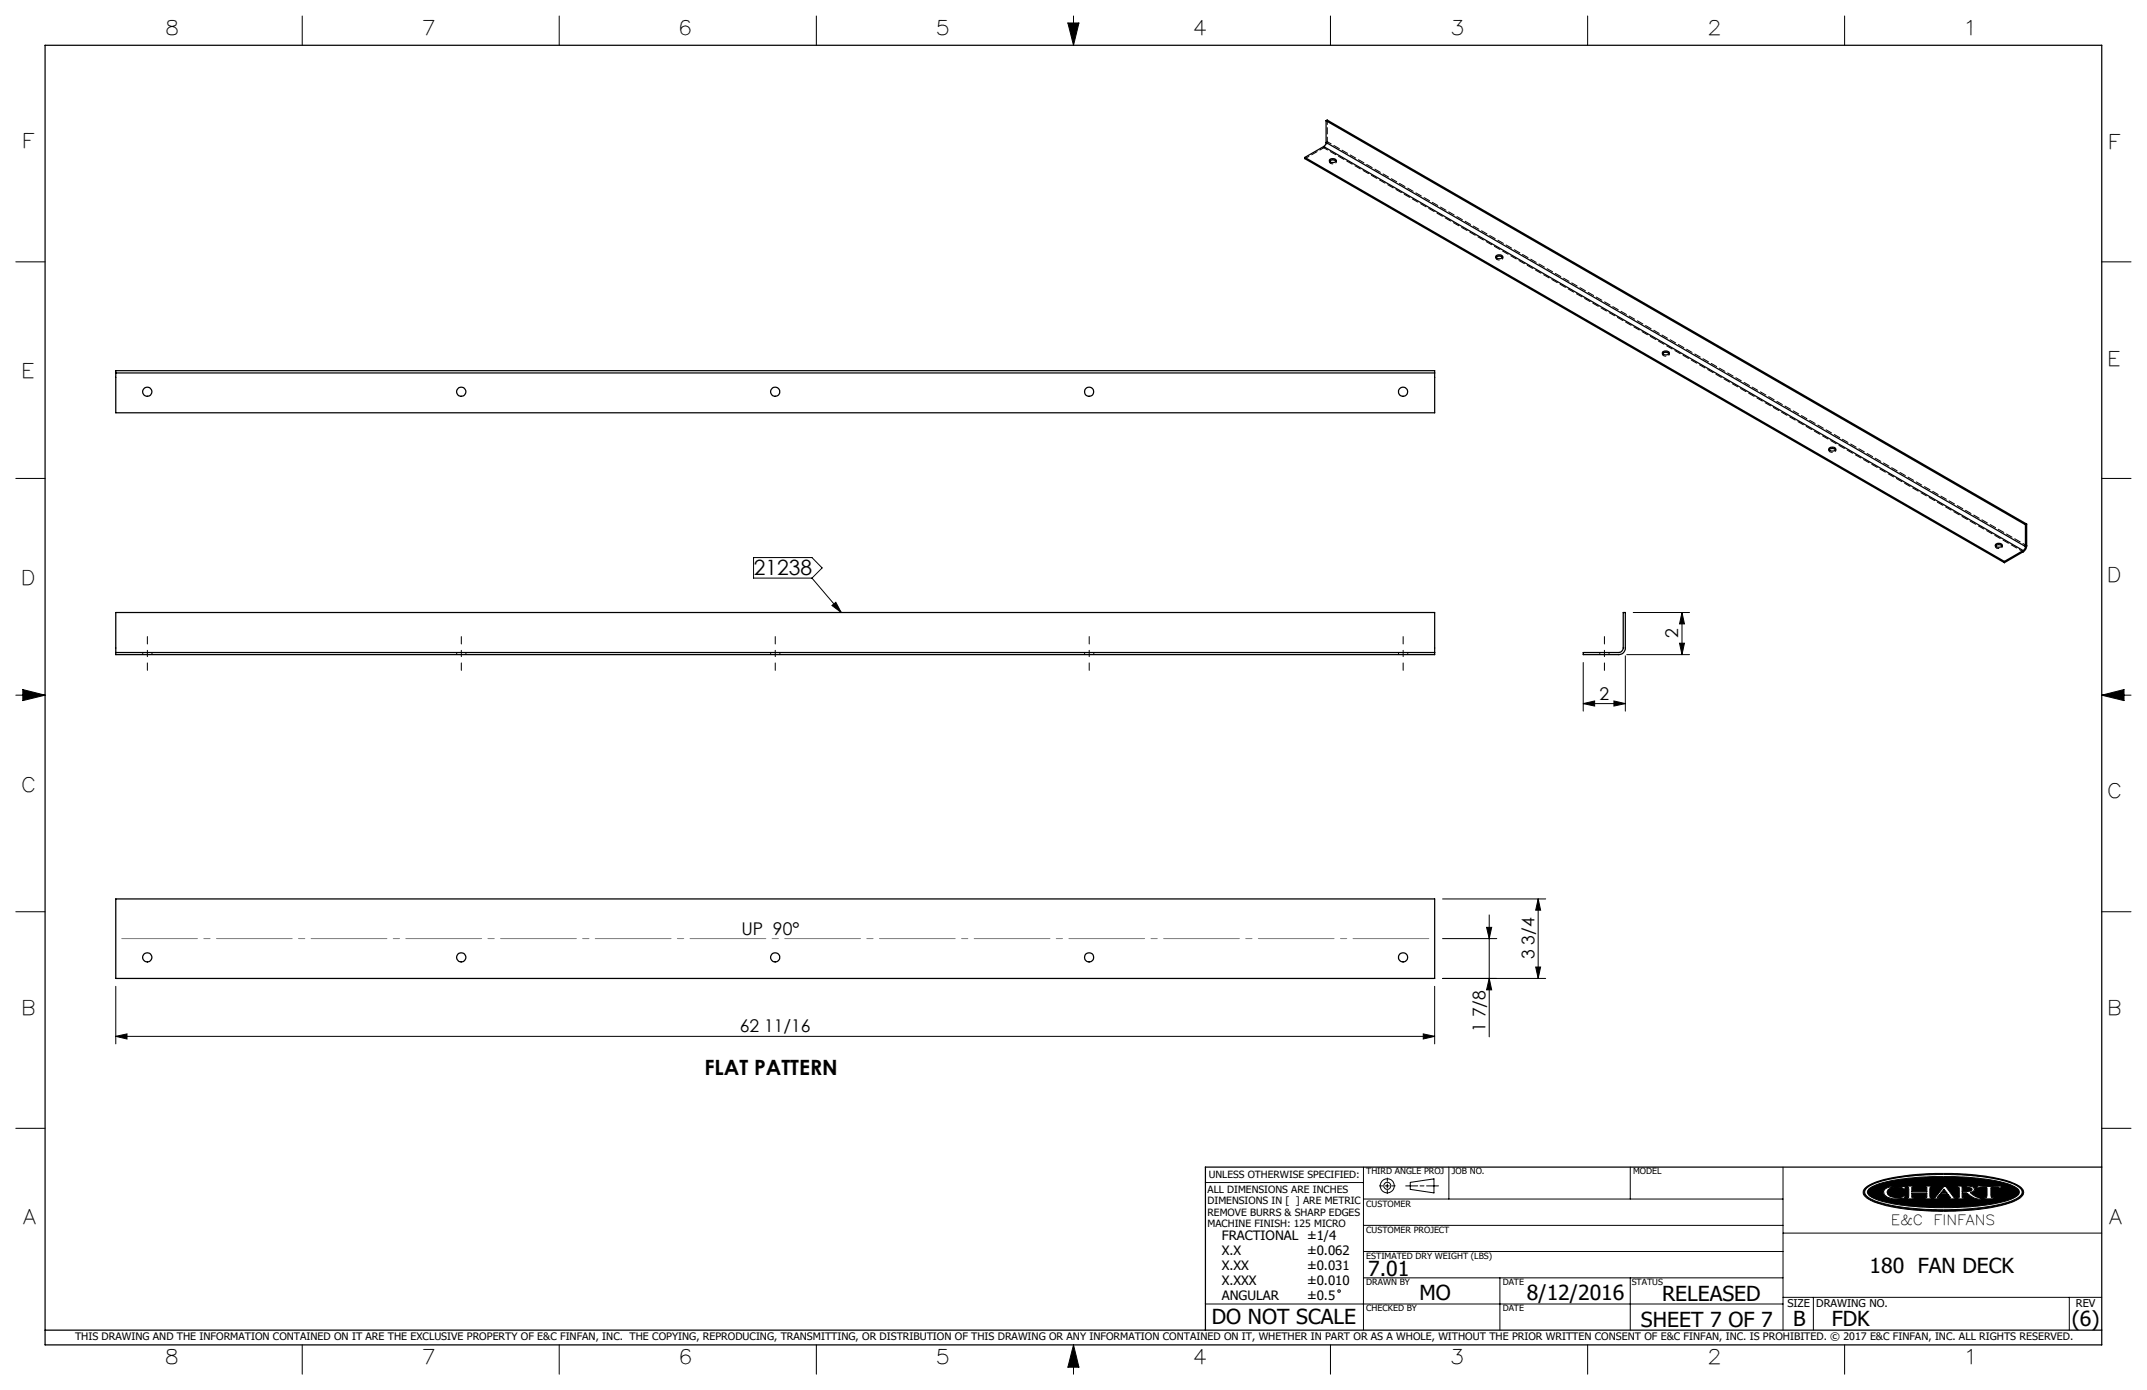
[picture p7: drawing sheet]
<svg xmlns="http://www.w3.org/2000/svg" width="432mm" height="279mm" viewBox="0 0 432 279" stroke-linecap="round" stroke-linejoin="round" font-family="sans-serif">
<g fill="none" stroke="#000" stroke-width=".2">
<path d="M60.8 3.2v5.9M112.5 3.2v5.9M164.2 3.2v5.9M214.8 4.6h2.2l-1.1 4.5zM215.9 3.2v5.9M267.6 3.2v5.9M319.3 3.2v5.9M371 3.2v5.9M3.2 52.6h5.9M422.7 52.6h5.9M3.2 96.2h5.9M422.7 96.2h5.9"/>
<path d="M151.6 112.1h11.7l2 2.1-2 2h-11.7zM163.3 116.2l5.9 6.9M3.2 139.7h5.9M4.6 138.6l4.5 1.1-4.5 1.1zM167.3 121.7l.8-.6 1.1 2zM318.4 133.2v9.7M326.9 131.8v11.1M327.2 131.6h12.6M328.5 123.1h11.3M337.8 129.3h1l-.5 2.3zM338.3 123.1v8.5M338.3 123.1l.5 2.3h-1z"/>
<path d="M422.7 139.7h5.9M422.7 139.7l4.5-1.1v2.2zM318.4 141.4l2.3-.5v1zM318.4 141.4h8.5M324.6 140.9l2.3 .5-2.3 .5zM3.2 183.3h5.9M23.3 198.3v11.5M288.5 198.3v11.5M290.1 196.7h20.8M290.1 180.7h20.8M290.1 188.7h10.9M299 186.4h1l-.5 2.3z"/>
<path d="M299.5 196.7l.5 2.3h-1zM299.5 183.9v24.5M308.9 194.4h.9l-.4 2.3zM309.4 180.7l.4 2.3h-.9zM309.4 180.7v16M422.7 183.3h5.9M23.3 208.3l2.2-.5v1zM23.3 208.3h265.2M286.2 207.8l2.3 .5-2.3 .5zM3.2 226.8h5.9M242.4 237.7h31.8M274.2 234.6v32.8"/>
<path d="M277.4 238.4h.7M278.6 238.4h.8M279 236.8v.7M279 238v.8M279 239.3v.6M279.9 238.4h.7M282.7 238.4h2.4M283.6 237.7l4.8-.7v2.8l-4.8-.7zM285.6 238.4h.8M286.9 238.4h2.4M291.4 234.6v6.4M327.9 234.6v6.4"/>
<path d="M358.6 234.6v32.8M375.3 238.7a16.2 16.2 0 0 1 7.4-2.3 55.4 55.4 0 0 1 21.3 1.1l1.9 .8a1.36 1.36 0 0 1 1.1 1.1 1.36 1.36 0 0 1-.7 1.4 23 23 0 0 1-9.9 2.4l-.5 .1a53.3 53.3 0 0 1-18.2-1.4 4.1 4.1 0 0 1-3-2 1.17 1.17 0 0 1 .6-1.2zM375.4 238.9a12.3 12.3 0 0 1 6-2.1 59.4 59.4 0 0 1 22.1 .7 4.5 4.5 0 0 1 3.1 1.9 1.36 1.36 0 0 1-.9 1.5 27.8 27.8 0 0 1-10.4 2.1l-1.1 .1a48.8 48.8 0 0 1-17.3-1.8l-1.5-.9a.94 .94 0 0 1 0-1.5zM375.8 239a15.4 15.4 0 0 1 7.6-2.1l3.6-.3 3.3-.1a44.5 44.5 0 0 1 14.2 1.7l.8 .4a1.03 1.03 0 0 1 .8 1 1.03 1.03 0 0 1-.8 1 25.5 25.5 0 0 1-9.5 2l-5 .1a43.6 43.6 0 0 1-13.5-1.6l-1.3-.8a.79 .79 0 0 1-.2-1.3zM379 239.1a5 5 0 0 1 3.5-.6h.7l-.2 .6-.5-.4a3.4 3.4 0 0 0-2.8 .4l-.2 .5 .2 .5a3.1 3.1 0 0 0 2.8 .5l.4-.3h.3l-.2 .5-.7 .1a3.6 3.6 0 0 1-3.3-.8l-.2-.6zM383.5 238.4h1.6v.2l-.6 .1v.8h3v-.8l-.5-.1v-.2h1.5v.2l-.3 .1-.1 .4 .1 1.5v.1l.3 .1v.2h-1.5v-.2h.4l.1-.2v-.8h-3v.8l.1 .2h.5v.2h-1.6v-.2l.3-.1 .1-.1v-1.5v-.4l-.4-.1zM391 239l.6 .9h-1.3zM391 238.4h.3l1.7 2.3 .5 .1v.2h-1.6v-.2l.4-.1-.5-.6h-1.7l-.5 .7h.6v.2h-1.5v-.2l.5-.1zM393.6 238.4h2.3l.9 .2 .3 .4-.2 .5-.7 .2 1.2 .9 1.1 .2v.2a4.2 4.2 0 0 1-2.9-1.1l-1-.1v.9l.6 .1v.2h-1.6v-.2h.3l.2-.2v-1.8l-.5-.2zM394.6 238.6h.9l.9 .2 .2 .3-.2 .3-1.8 .1zM397.9 238.3l1 .2 3.7-.1-.3 .5h-.2l-.1-.2h-1.6l.1 1.9 .6 .2v.2h-2.2v-.2l.7-.2v-1.8l-1.6-.1-.2 .2h-.3zM402.1 238.9h.1"/>
<path d="M422.7 226.8h5.9M274.2 256.9h84.4M274.2 251.6h84.4M274.2 246.3h84.4M274.2 241h84.4M301.7 256.9v10.5M327.9 256.9v10.5M358.6 247.9h64.1M60.8 270.3v5.9M112.5 270.3v5.9M164.2 270.3v5.9M215.9 270.3v5.9"/>
<path d="M215.9 270.3l1.1 4.5h-2.2zM242.4 262.1h116.2M267.6 270.3v5.9M319.3 270.3v5.9M358.6 260.8h64.1M364.7 260.8v6.6M371 270.3v5.9M416.2 260.8v6.6"/>
<circle cx="279" cy="238.4" r=".71"/>
<circle cx="279" cy="238.4" r="1.41"/>
<circle cx="269.3" cy="259.5" r=".25"/>
</g>
<path d="M29.6 134.7v-6.7M92.8 134.7v-6.7M155.9 134.7v-6.7M219.1 134.7v-6.7M282.2 134.7v-6.7M322.7 134.7v-6.7" fill="none" stroke="#000" stroke-width=".2" stroke-dasharray="15.2 1.3 1.3 1.3" stroke-dashoffset="13.7"/>
<g fill="none" stroke="#000" stroke-width=".25">
<path d="M9.1 9.1h413.6v261.2h-413.6zM262.4 31.6l140.7 81.3M262.4 31.6v.3l140.7 81.2M266.2 29.5l-3.8 2.1M266.2 29.5l140.7 81.2M266.7 28.6l-.1 .5-.4 .4M266.7 24.3l140.7 81.2M266.7 24.3l.2-.2 140.7 81.2M266.7 28.6l140.7 81.3M266.7 24.3v4.3M267.4 32.4a.9 .9 0 0 1 1.3 0M267.4 32.1a.77 .77 0 0 1 1.3 .3 .76 .76 0 0 1-.7 .3 .76 .76 0 0 1-.6-.5z"/>
<path d="M300.9 51.8a.9 .9 0 0 1 1.3 0M300.9 51.4a.77 .77 0 0 1 1.3 .3 .76 .76 0 0 1-.7 .3 .76 .76 0 0 1-.7-.5zM23.3 75v8h265.2v-8M23.3 75v-.5h265.2v.5M23.3 75h265.2M334.4 71.1a.9 .9 0 0 1 1.3 0M334.4 70.7a.8 .8 0 0 1 1.3 .3 .88 .88 0 0 1-1.4-.1zM367.8 90.4a.9 .9 0 0 1 1.3 0M367.9 90.1a.77 .77 0 0 1 1.3 .3 .76 .76 0 0 1-.8 .3 .76 .76 0 0 1-.6-.5zM401.3 109.7a.9 .9 0 0 1 1.3 0M401.4 109.4a.77 .77 0 0 1 1.3 .3 .76 .76 0 0 1-.8 .3 .76 .76 0 0 1-.6-.5zM403.1 112.9v.2"/>
<path d="M406.9 110.9l-3.8 2.2M406.9 110.7l-3.8 2.2M406.9 110.7v.2M407.4 109.9l-.1 .3-.4 .5M407.4 105.5v4.4M407.6 109.7a1.47 1.47 0 0 1-.7 1.2M407.6 105.3l-.2 .2M407.6 105.3v4.4M407.6 109.7l-.2 .2M23.3 131.2v-8.1h265.2v8.1M23.3 131.2v.4h265.2v-.4M23.3 131.2h265.2"/>
<path d="M326.5 123.1h.4v7.1a1.33 1.33 0 0 1-1.3 1.4h-7.2v-.4h7.2a.97 .97 0 0 0 .9-1zM23.3 180.7h265.2v16h-265.2zM422.7 234.6h-180.3v32.8M9.1 267.4h413.6"/>
<circle cx="29.6" cy="78.7" r=".92"/>
<circle cx="92.8" cy="78.7" r=".92"/>
<circle cx="155.9" cy="78.7" r=".92"/>
<circle cx="219" cy="78.7" r=".93"/>
<circle cx="282.2" cy="78.7" r=".93"/>
<circle cx="29.6" cy="192.4" r=".92"/>
<circle cx="92.8" cy="192.4" r=".92"/>
<circle cx="155.9" cy="192.4" r=".92"/>
<circle cx="219" cy="192.4" r=".93"/>
<circle cx="282.2" cy="192.4" r=".93"/>
</g>
<g fill="#000">
<path d="M383.5 238.4v.2h.3l.1 .2v1.8l-.1 .1-.3 .1v.2h1.6v-.2h-.5l-.1-.2v-.8h3v.9l-.5 .1v.2h1.5v-.2l-.3-.1-.1-.2v-1.6l.1-.3h.3v-.2h-1.5v.2l.5 .1v.8h-3v-.8l.6-.1v-.2zM391 238.4l-1.8 2.3-.5 .1v.2h1.5v-.2h-.6l.5-.7h1.7l.5 .6-.4 .1v.2h1.6v-.2l-.5-.1-1.7-2.3zM393.6 238.4v.2l.5 .2v1.8l-.2 .2h-.3v.2h1.6v-.2l-.6-.1v-.9l1 .1a3.7 3.7 0 0 0 2.9 1.1v-.2a3.4 3.4 0 0 1-2.3-1.1 .68 .68 0 0 0 .8-.2 .68 .68 0 0 0 0-.8l-.7-.3zM397.9 238.3l-.4 .6h.3l.2-.2 1.6 .1v1.8l-.2 .2h-.5v.2h2.2v-.2h-.5l-.2-.3v-1.7l1.6-.1 .1 .2h.2l.3-.5-4 .1zM375.8 239a13.3 13.3 0 0 1 6.5-2l2.7-.3 3.8-.2 7.5 .2a24.3 24.3 0 0 1 9.1 2 1.01 1.01 0 0 1 .7 .9 1.01 1.01 0 0 1-.7 1 21.9 21.9 0 0 1-8.6 1.9l-3.9 .2h-4.1l-3.8-.2a21.2 21.2 0 0 1-8.8-2l-.4-.3-.2-.5zM379.1 239a1.04 1.04 0 0 0 .7 1.7 7 7 0 0 0 3.2 .1l.2-.5h-.3l-.5 .4a2.56 2.56 0 0 1-2.8-.8 1.28 1.28 0 0 1 1.4-1.3h.2a1.49 1.49 0 0 1 1.4 .2l.4 .3 .2-.6h-.6a4.7 4.7 0 0 0-3.5 .5zM375.3 238.7a17.5 17.5 0 0 1 7.8-2.4l5.1-.4h4.8a34.5 34.5 0 0 1 12.5 2.2l.4 .2a1.36 1.36 0 0 1 .9 2 9.1 9.1 0 0 1-5.1 2.2l-.4 .1a58.1 58.1 0 0 1-23.1-.6 5.6 5.6 0 0 1-3.4-1.9v-.8zM375.3 238.9a1.14 1.14 0 0 0 .6 1.9 24 24 0 0 0 9.3 2.1l4.6 .3 3.7-.1a33.7 33.7 0 0 0 11.9-2.1l.4-.2a1.19 1.19 0 0 0 .9-1.2 1.19 1.19 0 0 0-.9-1.1 21.6 21.6 0 0 0-8.8-2.1l-5.1-.3-4.7 .1a30.2 30.2 0 0 0-11.1 2.1z" fill-rule="evenodd"/>
<path d="M215.9 270.3l-1.1 4.5h2.2zM214.8 4.6h2.2l-1.1 4.5zM4.6 138.6l4.5 1.1-4.5 1.1zM422.7 139.7l4.5-1.1v2.2zM391 239l-.7 .9h1.3zM394.6 238.6v.9l1.7-.1a.38 .38 0 0 0 .3-.4 .38 .38 0 0 0-.5-.3z" fill-rule="evenodd"/>
</g>
<path d="M288.5 188.7h-265.2" fill="none" stroke="#808080" stroke-width=".2" stroke-dasharray="15.2 1.3 1.3 1.3" stroke-dashoffset="-1.2"/>
<g fill="#000">
<path d="M167.3 121.7l.8-.6 1.1 2z"/>
<path d="M338.3 123.1l.5 2.3h-1zM337.8 129.3h1l-.5 2.3z"/>
<path d="M324.6 140.9l2.3 .5-2.3 .5zM318.4 141.4l2.3-.5v1z"/>
<path d="M299 186.4h1l-.5 2.3zM299.5 196.7l.5 2.3h-1z"/>
<path d="M308.9 194.4h.9l-.4 2.3zM309.4 180.7l.4 2.3h-.9z"/>
<path d="M286.2 207.8l2.3 .5-2.3 .5zM23.3 208.3l2.2-.5v1z"/>
</g>
<g fill="none" stroke="#000" stroke-width=".2" stroke-dasharray="1.3 .6">
<path d="M266.2 29.4v.3M266.7 28.6l.2-.1M267.4 32.3v.2M267.4 32.4v.2l.2 .2M268.8 32.5v-.2M300.9 51.6v.3M300.9 51.7v.3l.2 .1M302.2 51.9v-.3M334.3 70.9v.3M334.4 71.1v.2l.1 .2M335.7 71.2v-.3M367.8 90.3v.2"/>
<path d="M367.9 90.4l-.1 .2 .2 .2M369.2 90.5v-.2M401.3 109.6v.3M401.4 109.7l-.1 .3 .2 .1M402.7 109.9v-.3M28.7 131.1v.5M30.6 131.6v-.5M91.9 131.1v.5M93.7 131.6v-.5M155 131.1v.5M156.8 131.6v-.5M218.1 131.1v.5"/>
<path d="M220 131.6v-.5M281.3 131.1v.5M283.1 131.6v-.5M321.8 131.1v.5M323.6 131.6v-.5"/>
</g>
<path d="M262.5 31.9l3.7-2.2M266.9 24.1v4.4M406.9 110.9l-140.7-81.2M407.6 109.7l-140.7-81.2" fill="none" stroke="#000" stroke-width=".2" stroke-dasharray="1.3 .6" stroke-dashoffset=".4"/>
<path d="M267.6 32.8a.69 .69 0 0 0 1.1-.4M301.1 52.1a.69 .69 0 0 0 1.1-.4M334.5 71.5a.69 .69 0 0 0 1.2-.4M368 90.8a.69 .69 0 0 0 1.2-.4M401.5 110.1a.69 .69 0 0 0 1.2-.4" fill="none" stroke="#000" stroke-width=".2" stroke-dasharray="1.3 .6" stroke-dashoffset=".8"/>
<path d="M266.9 28.5a1.56 1.56 0 0 1-.7 1.2" fill="none" stroke="#000" stroke-width=".2" stroke-dasharray="1.3 .6" stroke-dashoffset=".7"/>
<g font-size="4.2">
<text x="151.6" y="115.6">21238</text>
<text x="141.7" y="216.1">FLAT PATTERN</text>
<text x="275.2" y="256.5">7.01</text>
<text x="376" y="255.9">180 FAN DECK</text>
<text x="285.5" y="261.4">MO</text>
<text x="307.1" y="261.3">8/12/2016</text>
<text x="334.3" y="261.6">RELEASED</text>
<text x="243.7" y="266.1">DO NOT SCALE</text>
<text x="330" y="266.7">SHEET 7 OF 7</text>
<text x="360.6" y="266.5">B</text>
<text x="368.4" y="266.6">FDK</text>
<text x="416.7" y="266.5">(6)</text>
</g>
<g font-size="4">
<text x="33.6" y="7.1">8</text>
<text x="85.2" y="7.1">7</text>
<text x="137" y="7.1">6</text>
<text x="188.6" y="7.1">5</text>
<text x="240.3" y="7.1">4</text>
<text x="292.1" y="7.1">3</text>
<text x="343.8" y="7.1">2</text>
<text x="395.7" y="7.1">1</text>
<text x="4.9" y="29.8">F</text>
<text x="424.5" y="29.9">F</text>
<text x="4.8" y="76">E</text>
<text x="424.3" y="73.5">E</text>
<text x="4.7" y="117.7">D</text>
<text x="424.2" y="116.9">D</text>
<text x="4.7" y="159.3">C</text>
<text x="424.2" y="160.4">C</text>
<text x="4.8" y="204">B</text>
<text x="424.3" y="204">B</text>
<text x="4.8" y="246.1">A</text>
<text x="424.3" y="246">A</text>
<text x="33.6" y="274.3">8</text>
<text x="85.2" y="274.3">7</text>
<text x="137" y="274.3">6</text>
<text x="188.6" y="274.3">5</text>
<text x="240.3" y="274.3">4</text>
<text x="292.1" y="274.3">3</text>
<text x="343.8" y="274.3">2</text>
<text x="395.8" y="274.3">1</text>
</g>
<g font-size="3.5">
<text x="337.5" y="128.3" transform="rotate(-90 337.5 128.3)">2</text>
<text x="321.7" y="140.6">2</text>
<text x="149.1" y="187.9">UP 90°</text>
<text x="308.6" y="192.8" transform="rotate(-90 308.6 192.8)">3 3/4</text>
<text x="148.8" y="207.5">62 11/16</text>
<text x="298.7" y="207.4" transform="rotate(-90 298.7 207.4)">1 7/8</text>
</g>
<g font-size="2.8">
<text x="380.3" y="246.2">E&amp;C</text>
<text x="388.9" y="246.2">FINFANS</text>
</g>
<g font-size="2.6">
<text x="245.7" y="249.3">FRACTIONAL ±1/4</text>
<text x="245.7" y="252.3">X.X</text>
<text x="245.7" y="255.3">X.XX</text>
<text x="262.9" y="252.3">±0.062</text>
<text x="262.9" y="255.3">±0.031</text>
<text x="245.7" y="258.3">X.XXX</text>
<text x="245.7" y="261.3">ANGULAR</text>
<text x="262.9" y="258.3">±0.010</text>
<text x="262.9" y="261.3">±0.5</text>
</g>
<g font-size="2.2">
<text x="359.5" y="262.8">SIZE</text>
<text x="365.3" y="262.7">DRAWING NO.</text>
<text x="417.5" y="262.8">REV</text>
</g>
<text font-size="2.1" x="15.1" y="269.4">THIS DRAWING AND THE INFORMATION CONTAINED ON IT ARE THE EXCLUSIVE PROPERTY OF E&amp;C FINFAN, INC. THE COPYING, REPRODUCING, TRANSMITTING, OR DISTRIBUTION OF THIS DRAWING OR ANY INFORMATION CONTAINED ON IT, WHETHER IN PART OR AS A WHOLE, WITHOUT THE PRIOR WRITTEN CONSENT OF E&amp;C FINFAN, INC. IS PROHIBITED. © 2017 E&amp;C FINFAN, INC. ALL RIGHTS RESERVED.</text>
<g font-size="2">
<text x="242.9" y="239.8">ALL DIMENSIONS ARE INCHES</text>
<text x="243.1" y="236.8">UNLESS OTHERWISE SPECIFIED:</text>
<text x="242.9" y="242.1">DIMENSIONS IN [ ] ARE METRIC</text>
<text x="242.9" y="244.4">REMOVE BURRS &amp; SHARP EDGES</text>
<text x="242.9" y="246.7">MACHINE FINISH: 125 MICRO</text>
</g>
<g font-size="1.7">
<text x="274.8" y="236.1">THIRD ANGLE PROJ</text>
<text x="292" y="236.1">JOB NO.</text>
<text x="328.5" y="236.1">MODEL</text>
<text x="274.8" y="242.5">CUSTOMER</text>
<text x="274.8" y="247.8">CUSTOMER PROJECT</text>
<text x="274.8" y="253.1">ESTIMATED DRY WEIGHT (LBS)</text>
<text x="274.8" y="258.3">DRAWN BY</text>
<text x="274.8" y="263.6">CHECKED BY</text>
<text x="302.2" y="263.6">DATE</text>
<text x="302.2" y="258.3">DATE</text>
<text x="328.2" y="258.3">STATUS</text>
</g>
</svg>
